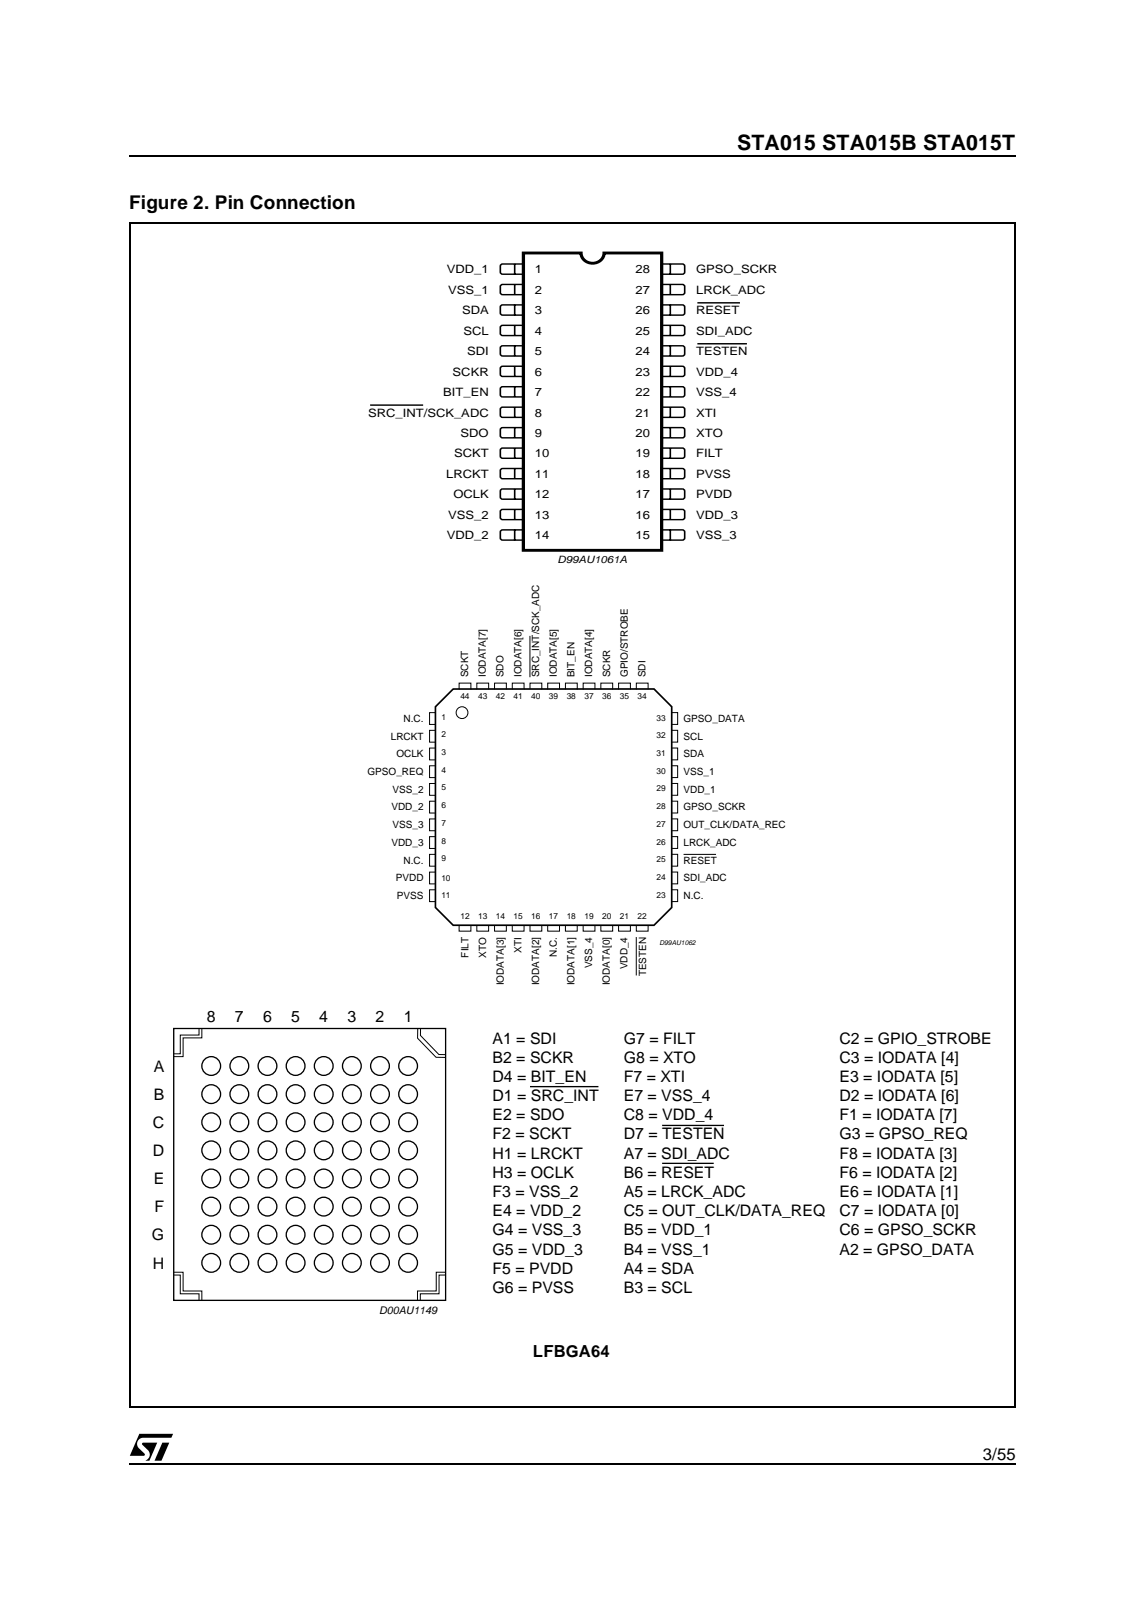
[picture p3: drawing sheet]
<svg xmlns="http://www.w3.org/2000/svg" width="210mm" height="297mm" viewBox="0 0 210 297" stroke-linecap="round" stroke-linejoin="round" font-family="sans-serif">
<path d="M23.6 28.4l.1 .3zM23.6 268.4l.1 .2z" fill="#000"/>
<path d="M23.7 28.6h162.6M23.7 268.5h162.6" fill="none" stroke="#000" stroke-width=".25"/>
<path d="M23.7 262.9h8.1v5h-8.1z" fill="#fff"/>
<path d="M26.1 264.6l2.7-.1-1.4 3.3h-.7a1.17 1.17 0 0 0 .5-1.9l-1.1-1zM29.8 264.5h1.2l-1.4 3.3h-1.3zM25.5 262.9h6.2l-.3 .7h-5.1a1.12 1.12 0 0 0-1.1 .7 1.12 1.12 0 0 0 .3 1.3l1 1v.3h-2.7z" fill="#000"/>
<path d="M67.2 46.1h75.5v57.7h-75.5z" fill="#fff"/>
<g fill="none" stroke="#000" stroke-width=".28">
<path d="M91.8 48.6l.3-.2h3.8v1.9l-4-.1-.2-.3zM91.8 52.3l.3-.1h3.8v1.8h-4l-.2-.3zM91.8 56.1l.3-.2h3.8v1.9l-4-.1-.2-.3zM91.8 59.8l.3-.1h3.8v1.8h-4l-.2-.3zM94.4 48.4v1.9M94.4 52.2v1.8M94.4 55.9v1.9M94.4 59.7v1.8M121.3 48.4l4 .1 .2 .3v1.3l-.4 .2h-3.8zM121.3 52.2h4l.2 .3v1.3l-.4 .2h-3.8zM121.3 55.9l4 .1 .2 .3v1.3l-.4 .2h-3.8zM121.3 59.7h4l.2 .3v1.3l-.4 .2h-3.8z"/>
<path d="M122.9 48.4v1.9M122.9 52.2v1.8M122.9 55.9v1.9M122.9 59.7v1.8M127.8 55.5h7.9M67.9 74.3h9.7M91.8 63.6l.3-.2h3.8v1.9l-4-.1-.2-.3zM91.8 67.3l.3-.1h3.8v1.8h-4l-.2-.3zM91.8 71.1l.3-.2h3.8v1.9l-4-.1-.2-.3zM91.8 74.8l.3-.1h3.8v1.8h-4l-.2-.3zM91.8 78.6l.3-.2h3.8v1.9l-4-.1-.2-.3zM94.4 63.4v1.9"/>
<path d="M94.4 67.2v1.8M94.4 70.9v1.9M94.4 74.7v1.8M94.4 78.4v1.9M121.3 63.4l4 .1 .2 .3v1.3l-.4 .2h-3.8zM121.3 67.2h4l.2 .3v1.3l-.4 .2h-3.8zM121.3 70.9l4 .1 .2 .3v1.3l-.4 .2h-3.8zM121.3 74.7h4l.2 .3v1.3l-.4 .2h-3.8zM121.3 78.4l4 .1 .2 .3v1.3l-.4 .2h-3.8zM122.9 63.4v1.9M122.9 67.2v1.8M122.9 70.9v1.9"/>
<path d="M122.9 74.7v1.8M122.9 78.4v1.9M127.8 63h9.1M91.8 82.3l.3-.1h3.8v1.8h-4l-.2-.3zM91.8 86.1l.3-.2h3.8v1.9l-4-.1-.2-.3zM91.8 89.8l.3-.1h3.8v1.8h-4l-.2-.3zM91.8 93.6l.3-.2h3.8v1.9l-4-.1-.2-.3zM91.8 97.3l.3-.1h3.8v1.8h-4l-.2-.3zM94.4 82.2v1.8M94.4 85.9v1.9M94.4 89.7v1.8M94.4 93.4v1.9"/>
<path d="M94.4 97.2v1.8M121.3 82.2h4l.2 .3v1.3l-.4 .2h-3.8zM121.3 85.9l4 .1 .2 .3v1.3l-.4 .2h-3.8zM121.3 89.7h4l.2 .3v1.3l-.4 .2h-3.8zM121.3 93.4l4 .1 .2 .3v1.3l-.4 .2h-3.8zM121.3 97.2h4l.2 .3v1.3l-.4 .2h-3.8zM122.9 82.2v1.8M122.9 85.9v1.9M122.9 89.7v1.8M122.9 93.4v1.9M122.9 97.2v1.8"/>
</g>
<path d="M96 46.4h10.5a2.13 2.13 0 0 0 2.1 1.9 2.13 2.13 0 0 0 2.1-1.9h10.6v54.5h-25.4z" fill="none" stroke="#000" stroke-width=".56"/>
<path d="M66.9 107.1h77.3v73.6h-77.3z" fill="#fff"/>
<path d="M83.1 126.3h36.8l3.2 3.3v36.8l-3.2 3.3h-36.8l-3.3-3.3v-36.8z" fill="none" stroke="#000" stroke-width=".31"/>
<g fill="none" stroke="#000" stroke-width=".18">
<path d="M97.2 116.6v7.6M79.8 137.2h-1.1v2.1h1.1M79.8 133.9h-1.1v2.2h1.1M79.8 130.7h-1.1v2.1h1.1M84.2 126.3v-1h2.1v1M87.4 126.3v-1h2.2v1M90.7 126.3v-1h2.1v1M93.9 126.3v-1h2.2v1M97.2 126.3v-1h2.1v1M100.4 126.3v-1h2.2v1M103.7 126.3v-1h2.1v1M106.9 126.3v-1h2.2v1"/>
<path d="M110.2 126.3v-1h2.1v1M113.4 126.3v-1h2.2v1M116.6 126.3v-1h2.2v1M123.1 137.2h1.1v2.1h-1.1M123.1 133.9h1.1v2.2h-1.1M123.1 130.7h1.1v2.1h-1.1M79.8 159.9h-1.1v2.2h1.1M79.8 156.7h-1.1v2.1h1.1M79.8 153.4h-1.1v2.2h1.1M79.8 150.2h-1.1v2.1h1.1M79.8 146.9h-1.1v2.2h1.1M79.8 143.7h-1.1v2.1h1.1"/>
<path d="M79.8 140.4h-1.1v2.2h1.1M123.1 159.9h1.1v2.2h-1.1M123.1 156.6h1.1v2.2h-1.1M123.1 153.4h1.1v2.2h-1.1M123.1 150.2h1.1v2.1h-1.1M123.1 146.9h1.1v2.2h-1.1M123.1 143.7h1.1v2.1h-1.1M123.1 140.4h1.1v2.2h-1.1M125.3 156.7h6M79.8 163.2h-1.1v2.1h1.1M84.2 169.6v1.1h2.1v-1.1M87.4 169.6v1.1h2.2v-1.1"/>
<path d="M90.7 169.6v1.1h2.1v-1.1M93.9 169.6v1.1h2.2v-1.1M97.2 169.6v1.1h2.1v-1.1M100.4 169.6v1.1h2.2v-1.1M103.7 169.6v1.1h2.1v-1.1M106.9 169.6v1.1h2.2v-1.1M110.2 169.6v1.1h2.1v-1.1M113.4 169.6v1.1h2.2v-1.1M116.6 171.8v7.1M116.6 169.6v1.1h2.2v-1.1M123.1 163.1h1.1v2.2h-1.1"/>
<circle cx="84.7" cy="130.7" r="1.08"/>
</g>
<path d="M27.6 184.1h154.3v57.3h-154.3z" fill="#fff"/>
<g fill="none" stroke="#000" stroke-width=".24">
<path d="M31.8 188.6h49.9v49.8h-49.9zM97.2 199.2h12.5M121.4 206.4h11.3M121.4 213.3h9.4"/>
<circle cx="38.7" cy="195.5" r="1.72"/>
<circle cx="43.9" cy="195.5" r="1.72"/>
<circle cx="49" cy="195.5" r="1.72"/>
<circle cx="54.2" cy="195.5" r="1.72"/>
<circle cx="59.3" cy="195.5" r="1.72"/>
<circle cx="64.5" cy="195.5" r="1.72"/>
<circle cx="69.7" cy="195.5" r="1.72"/>
<circle cx="74.8" cy="195.5" r="1.72"/>
<circle cx="38.7" cy="216.1" r="1.72"/>
<circle cx="38.7" cy="205.8" r="1.72"/>
<circle cx="38.7" cy="200.6" r="1.72"/>
<circle cx="38.7" cy="210.9" r="1.72"/>
<circle cx="43.9" cy="216.1" r="1.72"/>
<circle cx="43.9" cy="205.8" r="1.72"/>
<circle cx="43.9" cy="200.6" r="1.72"/>
<circle cx="43.9" cy="210.9" r="1.72"/>
<circle cx="49" cy="216.1" r="1.72"/>
<circle cx="49" cy="205.8" r="1.72"/>
<circle cx="49" cy="200.6" r="1.72"/>
<circle cx="49" cy="210.9" r="1.72"/>
<circle cx="54.2" cy="216.1" r="1.72"/>
<circle cx="54.2" cy="205.8" r="1.72"/>
<circle cx="54.2" cy="200.6" r="1.72"/>
<circle cx="54.2" cy="210.9" r="1.72"/>
<circle cx="59.3" cy="216.1" r="1.72"/>
<circle cx="59.3" cy="205.8" r="1.72"/>
<circle cx="59.3" cy="200.6" r="1.72"/>
<circle cx="59.3" cy="210.9" r="1.72"/>
<circle cx="64.5" cy="216.1" r="1.72"/>
<circle cx="64.5" cy="205.8" r="1.72"/>
<circle cx="64.5" cy="200.6" r="1.72"/>
<circle cx="64.5" cy="210.9" r="1.72"/>
<circle cx="69.7" cy="216.1" r="1.72"/>
<circle cx="69.7" cy="205.8" r="1.72"/>
<circle cx="69.7" cy="200.6" r="1.72"/>
<circle cx="69.7" cy="210.9" r="1.72"/>
<circle cx="74.8" cy="216.1" r="1.72"/>
<circle cx="74.8" cy="205.8" r="1.72"/>
<circle cx="74.8" cy="200.6" r="1.72"/>
<circle cx="74.8" cy="210.9" r="1.72"/>
<circle cx="38.7" cy="226.4" r="1.72"/>
<circle cx="38.7" cy="221.2" r="1.72"/>
<circle cx="38.7" cy="231.6" r="1.72"/>
<circle cx="43.9" cy="226.4" r="1.72"/>
<circle cx="43.9" cy="221.2" r="1.72"/>
<circle cx="43.9" cy="231.6" r="1.72"/>
<circle cx="49" cy="226.4" r="1.72"/>
<circle cx="49" cy="221.2" r="1.72"/>
<circle cx="49" cy="231.6" r="1.72"/>
<circle cx="54.2" cy="226.4" r="1.72"/>
<circle cx="54.2" cy="221.2" r="1.72"/>
<circle cx="54.2" cy="231.6" r="1.72"/>
<circle cx="59.3" cy="226.4" r="1.72"/>
<circle cx="59.3" cy="221.2" r="1.72"/>
<circle cx="59.3" cy="231.6" r="1.72"/>
<circle cx="64.5" cy="226.4" r="1.72"/>
<circle cx="64.5" cy="221.2" r="1.72"/>
<circle cx="64.5" cy="231.6" r="1.72"/>
<circle cx="69.7" cy="226.4" r="1.72"/>
<circle cx="69.7" cy="221.2" r="1.72"/>
<circle cx="69.7" cy="231.6" r="1.72"/>
<circle cx="74.8" cy="226.4" r="1.72"/>
<circle cx="74.8" cy="221.2" r="1.72"/>
<circle cx="74.8" cy="231.6" r="1.72"/>
</g>
<path d="M36.5 188.6v1.2h-3.5v3.4h-1.2M37 188.6v1.7h-3.4v3.4h-1.8M76.6 188.6v1.8l3.3 3.5h1.7M77.1 188.7v1.2l3.4 3.5h1.2M31.8 233.8h1.2v3.4h3.5v1.2M31.8 233.3h1.8v3.4h3.4v1.7M81.7 233.8h-1.2v3.4h-3.4v1.2M81.7 233.3h-1.7v3.4h-3.5v1.7" fill="none" stroke="#000" stroke-width=".18"/>
<path d="M23.8 40.9h162.5M23.8 40.8v217.2M186.1 40.9v217.2M23.7 258h162.4" fill="none" stroke="#000" stroke-width=".25"/>
<text font-size="3.9" x="135.1" y="27.4">STA015 STA015B STA015T</text>
<text font-size="3.5" x="23.7" y="38.3">Figure 2. Pin Connection</text>
<g font-size="3">
<text x="97.7" y="248.7">LFBGA64</text>
<text x="180.2" y="267.7">3/55</text>
</g>
<g font-size="2.9">
<text x="37.9" y="187.4">8</text>
<text x="43.1" y="187.4">7</text>
<text x="48.2" y="187.4">6</text>
<text x="53.4" y="187.4">5</text>
<text x="58.5" y="187.4">4</text>
<text x="63.7" y="187.4">3</text>
<text x="68.9" y="187.4">2</text>
<text x="74" y="187.4">1</text>
<text x="90.3" y="191.3">A1 = SDI</text>
<text x="114.3" y="191.3">G7 = FILT</text>
<text x="153.9" y="191.3">C2 = GPIO_STROBE</text>
<text x="28.2" y="196.5">A</text>
<text x="90.3" y="194.9">B2 = SCKR</text>
<text x="114.3" y="194.9">G8 = XTO</text>
<text x="153.9" y="194.9">C3 = IODATA [4]</text>
<text x="28.2" y="201.7">B</text>
<text x="90.3" y="198.4">D4 = BIT_EN</text>
<text x="90.3" y="201.9">D1 = SRC_INT</text>
<text x="114.3" y="198.4">F7 = XTI</text>
<text x="114.3" y="201.9">E7 = VSS_4</text>
<text x="153.9" y="198.4">E3 = IODATA [5]</text>
<text x="153.9" y="201.9">D2 = IODATA [6]</text>
<text x="28" y="206.8">C</text>
<text x="90.3" y="205.4">E2 = SDO</text>
<text x="90.3" y="208.9">F2 = SCKT</text>
<text x="114.3" y="205.4">C8 = VDD_4</text>
<text x="114.3" y="208.9">D7 = TESTEN</text>
<text x="153.9" y="205.4">F1 = IODATA [7]</text>
<text x="153.9" y="208.9">G3 = GPSO_REQ</text>
<text x="28" y="212">D</text>
<text x="90.3" y="212.4">H1 = LRCKT</text>
<text x="90.3" y="216">H3 = OCLK</text>
<text x="114.3" y="212.4">A7 = SDI_ADC</text>
<text x="114.3" y="216">B6 = RESET</text>
<text x="153.9" y="212.4">F8 = IODATA [3]</text>
<text x="153.9" y="216">F6 = IODATA [2]</text>
<text x="28.2" y="217.1">E</text>
<text x="90.3" y="219.5">F3 = VSS_2</text>
<text x="114.3" y="219.5">A5 = LRCK_ADC</text>
<text x="153.9" y="219.5">E6 = IODATA [1]</text>
<text x="27.9" y="227.4">G</text>
<text x="28.3" y="222.3">F</text>
<text x="90.3" y="223">E4 = VDD_2</text>
<text x="90.3" y="226.5">G4 = VSS_3</text>
<text x="114.3" y="223">C5 = OUT_CLK/DATA_REQ</text>
<text x="114.3" y="226.5">B5 = VDD_1</text>
<text x="153.9" y="223">C7 = IODATA [0]</text>
<text x="153.9" y="226.5">C6 = GPSO_SCKR</text>
<text x="28" y="232.6">H</text>
<text x="90.3" y="230">G5 = VDD_3</text>
<text x="90.3" y="233.5">F5 = PVDD</text>
<text x="114.3" y="230">B4 = VSS_1</text>
<text x="114.3" y="233.5">A4 = SDA</text>
<text x="153.9" y="230">A2 = GPSO_DATA</text>
<text x="90.3" y="237.1">G6 = PVSS</text>
<text x="114.3" y="237.1">B3 = SCL</text>
</g>
<g font-size="2.1">
<text x="81.9" y="50.1">VDD_1</text>
<text x="82.2" y="53.9">VSS_1</text>
<text x="98.1" y="50.1">1</text>
<text x="98.1" y="53.9">2</text>
<text x="116.5" y="53.9">27</text>
<text x="116.5" y="50.1">28</text>
<text x="127.6" y="50.1">GPSO_SCKR</text>
<text x="127.6" y="53.9">LRCK_ADC</text>
<text x="84.7" y="57.6">SDA</text>
<text x="98.1" y="57.6">3</text>
<text x="116.5" y="57.6">26</text>
<text x="127.6" y="57.6">RESET</text>
<text x="85" y="61.4">SCL</text>
<text x="85.6" y="65.1">SDI</text>
<text x="98.1" y="61.4">4</text>
<text x="98.1" y="65.1">5</text>
<text x="116.5" y="61.4">25</text>
<text x="116.5" y="65.1">24</text>
<text x="127.6" y="61.4">SDI_ADC</text>
<text x="127.6" y="65.1">TESTEN</text>
<text x="83" y="68.9">SCKR</text>
<text x="98.1" y="68.9">6</text>
<text x="116.5" y="68.9">23</text>
<text x="127.6" y="68.9">VDD_4</text>
<text x="67.5" y="76.4">SRC_INT/SCK_ADC</text>
<text x="81.3" y="72.6">BIT_EN</text>
<text x="98.1" y="72.6">7</text>
<text x="98.1" y="76.4">8</text>
<text x="116.5" y="72.6">22</text>
<text x="116.5" y="76.4">21</text>
<text x="127.6" y="72.6">VSS_4</text>
<text x="127.6" y="76.4">XTI</text>
<text x="83.2" y="83.9">SCKT</text>
<text x="84.4" y="80.1">SDO</text>
<text x="98.1" y="80.1">9</text>
<text x="98.1" y="83.9">10</text>
<text x="116.5" y="80.1">20</text>
<text x="116.5" y="83.9">19</text>
<text x="127.6" y="83.9">FILT</text>
<text x="127.6" y="80.1">XTO</text>
<text x="81.8" y="87.6">LRCKT</text>
<text x="98.1" y="87.6">11</text>
<text x="116.5" y="87.6">18</text>
<text x="127.6" y="87.6">PVSS</text>
<text x="82.2" y="95.1">VSS_2</text>
<text x="83.1" y="91.4">OCLK</text>
<text x="98.1" y="91.4">12</text>
<text x="98.1" y="95.1">13</text>
<text x="116.5" y="95.1">16</text>
<text x="116.5" y="91.4">17</text>
<text x="127.6" y="91.4">PVDD</text>
<text x="127.6" y="95.1">VDD_3</text>
<text x="81.9" y="98.9">VDD_2</text>
<text x="98.1" y="98.9">14</text>
<text x="116.5" y="98.9">15</text>
<text x="127.6" y="98.9">VSS_3</text>
</g>
<g font-size="1.9">
<text x="102.2" y="103.2">D99AU1061A</text>
<text x="69.5" y="240.9">D00AU1149</text>
</g>
<g font-size="1.8">
<text x="85.8" y="124.2" transform="rotate(-90 85.8 124.2)">SCKT</text>
<text x="89.1" y="124.2" transform="rotate(-90 89.1 124.2)">IODATA[7]</text>
<text x="92.3" y="124.2" transform="rotate(-90 92.3 124.2)">SDO</text>
<text x="95.6" y="124.2" transform="rotate(-90 95.6 124.2)">IODATA[6]</text>
<text x="98.8" y="124.2" transform="rotate(-90 98.8 124.2)">SRC_INT/SCK_ADC</text>
<text x="102.1" y="124.2" transform="rotate(-90 102.1 124.2)">IODATA[5]</text>
<text x="105.3" y="124.2" transform="rotate(-90 105.3 124.2)">BIT_EN</text>
<text x="108.6" y="124.2" transform="rotate(-90 108.6 124.2)">IODATA[4]</text>
<text x="111.8" y="124.2" transform="rotate(-90 111.8 124.2)">SCKR</text>
<text x="115.1" y="124.2" transform="rotate(-90 115.1 124.2)">GPIO/STROBE</text>
<text x="118.3" y="124.2" transform="rotate(-90 118.3 124.2)">SDI</text>
<text x="71.7" y="135.6">LRCKT</text>
<text x="74" y="132.4">N.C.</text>
<text x="125.3" y="135.6">SCL</text>
<text x="125.3" y="132.4">GPSO_DATA</text>
<text x="67.4" y="142.1">GPSO_REQ</text>
<text x="72.7" y="138.9">OCLK</text>
<text x="125.3" y="142.1">VSS_1</text>
<text x="125.3" y="138.9">SDA</text>
<text x="71.8" y="148.6">VDD_2</text>
<text x="72" y="145.4">VSS_2</text>
<text x="125.3" y="148.6">GPSO_SCKR</text>
<text x="125.3" y="145.4">VDD_1</text>
<text x="71.8" y="155.1">VDD_3</text>
<text x="72" y="151.9">VSS_3</text>
<text x="125.3" y="155.1">LRCK_ADC</text>
<text x="125.3" y="151.9">OUT_CLK/DATA_REC</text>
<text x="72.6" y="161.6">PVDD</text>
<text x="74" y="158.4">N.C.</text>
<text x="125.3" y="161.6">SDI_ADC</text>
<text x="125.3" y="158.4">RESET</text>
<text x="72.8" y="164.8">PVSS</text>
<text x="125.3" y="164.8">N.C.</text>
<text x="85.9" y="175.6" transform="rotate(-90 85.9 175.6)">FILT</text>
<text x="89.1" y="175.6" transform="rotate(-90 89.1 175.6)">XTO</text>
<text x="95.6" y="174.7" transform="rotate(-90 95.6 174.7)">XTI</text>
<text x="102.1" y="175.5" transform="rotate(-90 102.1 175.5)">N.C.</text>
<text x="108.6" y="177.5" transform="rotate(-90 108.6 177.5)">VSS_4</text>
<text x="115.1" y="177.7" transform="rotate(-90 115.1 177.7)">VDD_4</text>
<text x="118.5" y="179" transform="rotate(-90 118.5 179)">TESTEN</text>
<text x="92.3" y="180.7" transform="rotate(-90 92.3 180.7)">IODATA[3]</text>
<text x="98.8" y="180.7" transform="rotate(-90 98.8 180.7)">IODATA[2]</text>
<text x="105.3" y="180.7" transform="rotate(-90 105.3 180.7)">IODATA[1]</text>
<text x="111.8" y="180.7" transform="rotate(-90 111.8 180.7)">IODATA[0]</text>
</g>
<g font-size="1.5">
<text x="80.9" y="131.9">1</text>
<text x="84.4" y="128.1">44</text>
<text x="87.6" y="128.1">43</text>
<text x="90.9" y="128.1">42</text>
<text x="94.1" y="128.1">41</text>
<text x="97.4" y="128.1">40</text>
<text x="100.6" y="128.1">39</text>
<text x="103.9" y="128.1">38</text>
<text x="107.1" y="128.1">37</text>
<text x="110.4" y="128.1">36</text>
<text x="113.6" y="128.1">35</text>
<text x="116.9" y="128.1">34</text>
<text x="80.9" y="135.2">2</text>
<text x="120.4" y="132.1">33</text>
<text x="120.4" y="135.4">32</text>
<text x="80.9" y="138.4">3</text>
<text x="80.9" y="141.7">4</text>
<text x="120.4" y="138.6">31</text>
<text x="120.4" y="141.9">30</text>
<text x="80.9" y="144.9">5</text>
<text x="80.9" y="148.2">6</text>
<text x="120.4" y="148.4">28</text>
<text x="120.4" y="145.1">29</text>
<text x="80.9" y="151.4">7</text>
<text x="80.9" y="154.7">8</text>
<text x="120.4" y="151.6">27</text>
<text x="120.4" y="154.9">26</text>
<text x="80.9" y="157.9">9</text>
<text x="80.9" y="161.5">10</text>
<text x="120.4" y="161.4">24</text>
<text x="120.4" y="158.1">25</text>
<text x="80.9" y="164.6">11</text>
<text x="120.4" y="164.6">23</text>
<text x="84.4" y="168.6">12</text>
<text x="87.6" y="168.6">13</text>
<text x="90.9" y="168.6">14</text>
<text x="94.1" y="168.6">15</text>
<text x="97.4" y="168.6">16</text>
<text x="100.6" y="168.6">17</text>
<text x="103.9" y="168.6">18</text>
<text x="107.1" y="168.6">19</text>
<text x="110.4" y="168.6">20</text>
<text x="113.6" y="168.6">21</text>
<text x="116.9" y="168.6">22</text>
</g>
<text font-size="1.2" x="120.9" y="173.2">D99AU1062</text>
</svg>
